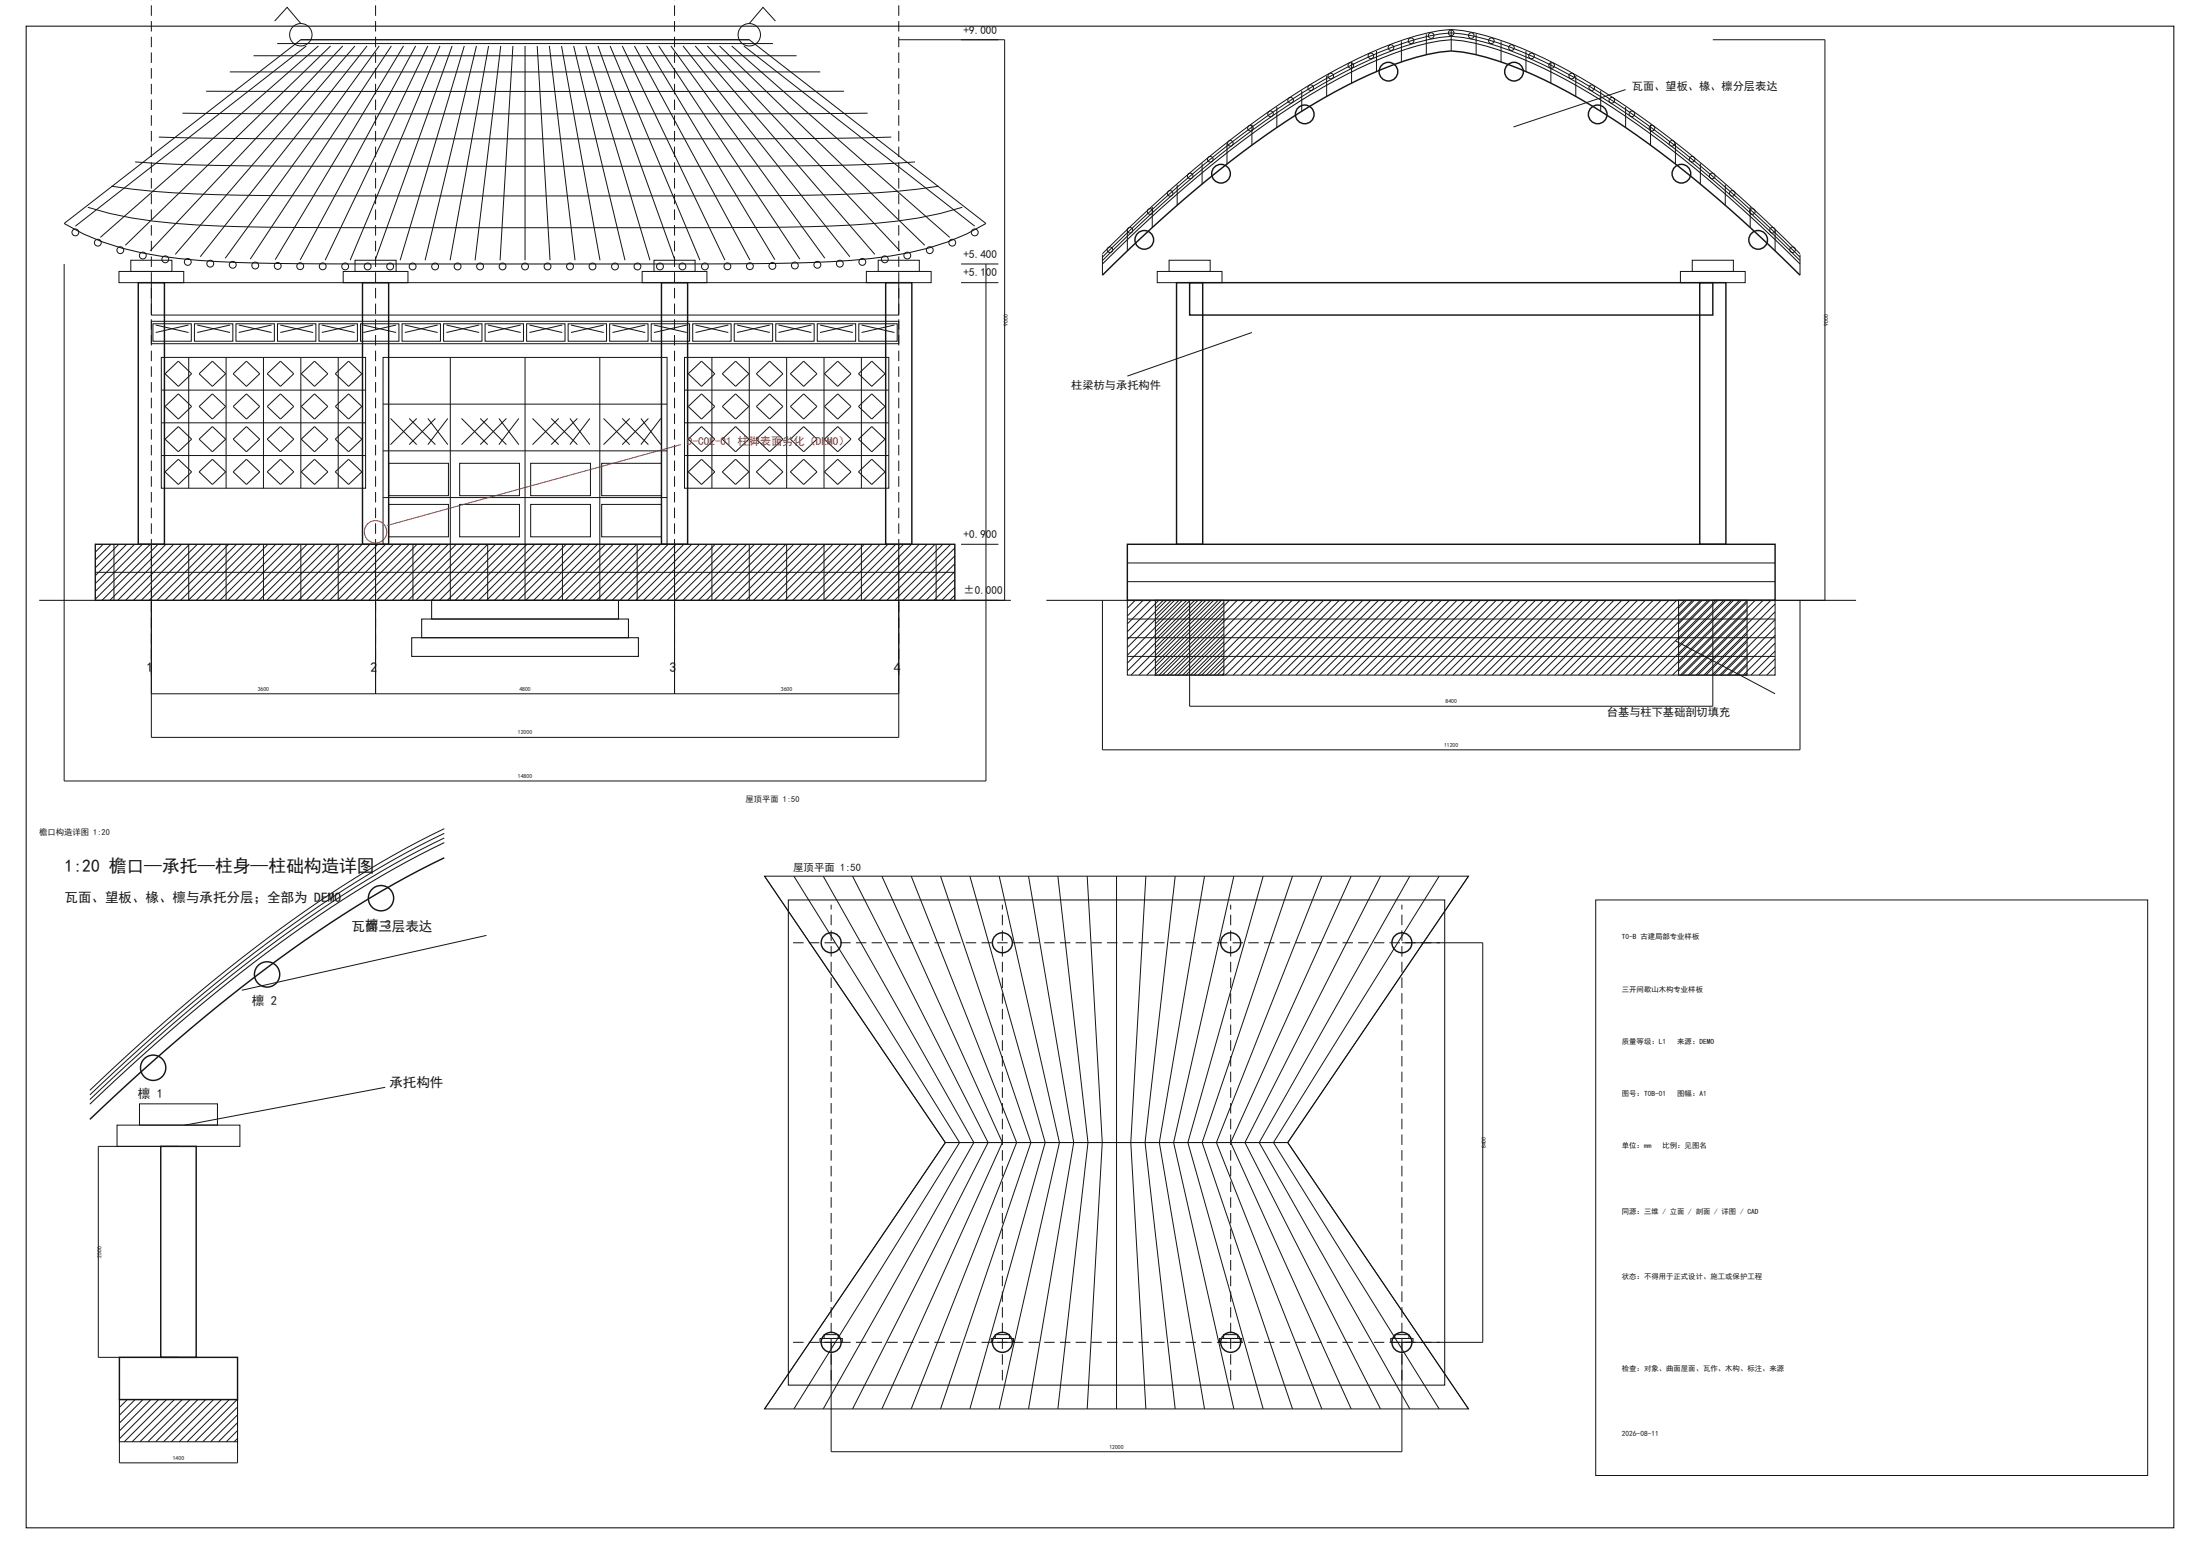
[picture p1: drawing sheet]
<svg xmlns="http://www.w3.org/2000/svg" width="841mm" height="594mm" viewBox="0 0 841 594" stroke-linecap="round" stroke-linejoin="round" font-family="sans-serif">
<path d="M10 10h821v574h-821z" fill="none" stroke="#000" stroke-width=".38"/>
<path d="M115 15.2h171.4M24.5 85.4a104 104 0 0 0 44.1 13.4 676.1 676.1 0 0 0 66 2.1h124.8a1082.4 1082.4 0 0 0 66.1-1.4 124.7 124.7 0 0 0 44.1-10.1l7.3-4M421.4 100.9a456 456 0 0 1 75.6-62.3 178.1 178.1 0 0 1 44.4-21l4.5-1.1a31.3 31.3 0 0 1 17.8 0 164.6 164.6 0 0 1 48.8 22.1 448.1 448.1 0 0 1 75.6 62.3M36.4 208h328.6v21.5h-328.6zM15 229.5h371.4M161.2 236.6h79v7.2h-79zM165 229.5h71.4v7.1h-71.4zM400 229.5h309.5M157.4 243.8h86.6v7.1h-86.6zM169.8 322.1a447.9 447.9 0 0 0-87.1 57.1 800.9 800.9 0 0 0-48.3 42.9M301.4 344h250.9v185.5h-250.9z" fill="none" stroke="#141414" stroke-width=".4"/>
<g fill="none" stroke="#141414" stroke-width=".38">
<path d="M105 8l4.8-5.2 5.2 6.2M106 16.7h189.5M117.1 17.6l-88.3 68.9M121.7 17.6l-83.3 73.1M126.4 17.6l-78.5 76.2M131 17.6l-73.5 78.2M135.7 17.6l-68.7 79.6M140.3 17.6l-63.7 80.5M145 17.6l-58.9 81.1M149.6 17.6l-53.9 81.5M154.3 17.6l-49.1 81.7M158.9 17.6l-44.1 81.8"/>
<path d="M163.5 17.6l-39.2 81.8M168.2 17.6l-34.3 81.9M172.8 17.6l-29.4 81.9M177.5 17.6l-24.5 81.9M182.1 17.6l-19.6 81.9M186.8 17.6l-14.7 81.9M191.4 17.6l-9.8 81.9M196.1 17.6l-4.9 81.9M200.7 17.6v81.9M205.4 17.6l4.9 81.9M210 17.6l9.8 81.9M214.7 17.6l14.7 81.9"/>
<path d="M219.3 17.6l19.6 81.9M223.9 17.6l24.6 81.9M228.6 17.6l29.4 81.9M233.2 17.6l34.4 81.9M237.9 17.6l39.2 81.8M242.5 17.6l44.2 81.8M247.2 17.6l49 81.7M251.8 17.6l54 81.5M256.5 17.6l58.8 81.1M261.1 17.6l63.8 80.5M265.8 17.6l68.6 79.6M270.4 17.6l73.6 78.2"/>
<path d="M275.1 17.6l78.4 76.2M279.7 17.6l83.4 73.1M284.3 17.6l88.3 68.9M296.4 8l-4.7-5.2-5.3 6.2M343.6 15.2h40.4v214.3h-40.4M526.2 19.5v7.8M535.7 15.8v7.9M545.2 13.1v7.8M554.8 11.6v7.9M564.3 13.1v7.8M573.8 15.8v7.9M583.3 19.5v7.8"/>
<path d="M654.8 15.2h42.8v214.3h-42.8v40.5h-200v-40.5M78.8 34.9h243.8M87.9 27.5h225.7M96.9 21.3h207.6M497.6 34.7v7.8M507.1 29v7.9M516.7 23.9v7.9M592.9 23.9v7.9M602.4 29v7.9M611.9 34.7v7.8M621.4 34.2l-42.8 14.3M60.7 52.4l35 .6 70 .1 133-.1 42-.6"/>
<path d="M69.8 43.3l85.1 .2 176.8-.2M469 54.8v7.9M478.6 47.6v7.9M488.1 40.9v7.8M621.4 40.9v7.8M631 47.6v7.9M640.5 54.8v7.9M33.6 79.2a189.1 189.1 0 0 0 50.1 7.2l41.8 .6h133.7a1382.2 1382.2 0 0 0 66.9-1 175 175 0 0 0 41.8-6.8M42.6 71.2a445.5 445.5 0 0 0 63.3 3.6l158.1 .1a1103.3 1103.3 0 0 0 79-1.8l15.8-1.9M51.7 61.9a1224.5 1224.5 0 0 0 81.9 1.6h149.1a1057.2 1057.2 0 0 0 67.1-1.6M440.5 79.1v7.9M450 70.6v7.9"/>
<path d="M459.5 62.5v7.9M650 62.5v7.9M659.5 70.6v7.9M669 79.1v7.9M24.5 85.4l90.5-70.2h171.4l90.5 70.2M50 99.5h15.7v4.3h-15.7zM135.7 99.5h15.7v4.3h-15.7zM250 99.5h15.7v4.3h-15.7zM335.7 99.5h15.7v4.3h-15.7zM421.4 99.6a456 456 0 0 1 75.6-62.3 178.1 178.1 0 0 1 44.4-21l4.5-1.1a31.3 31.3 0 0 1 17.8 0 164.6 164.6 0 0 1 48.8 22.1 448.1 448.1 0 0 1 75.6 62.3M421.4 98.3a456 456 0 0 1 75.6-62.3 178.1 178.1 0 0 1 44.4-21l4.5-1.1a31.3 31.3 0 0 1 17.8 0 164.6 164.6 0 0 1 48.8 22.1 448.1 448.1 0 0 1 75.6 62.3M421.4 97a456 456 0 0 1 75.6-62.3 178.1 178.1 0 0 1 44.4-21l4.5-1.1a31.3 31.3 0 0 1 17.8 0 164.6 164.6 0 0 1 48.8 22.1 448.1 448.1 0 0 1 75.6 62.3"/>
<path d="M421.4 97.3v7.9M431 88v7.9M446.9 99.5h15.7v4.3h-15.7zM646.9 99.5h15.7v4.3h-15.7zM678.6 88v7.9M688.1 97.3v7.9M24.5 100.9v197.6h352.4v-197.6M45.5 103.8h24.7v4.2h-24.7zM57.9 108h285.7v12.4h-285.7zM131.2 103.8h24.8v4.2h-24.8zM245.5 103.8h24.7v4.2h-24.7zM331.2 103.8h24.8v4.2h-24.8z"/>
<path d="M367.4 108h14.3M367.4 100.9h14.3M442.4 103.8h24.7v4.2h-24.7zM642.4 103.8h24.7v4.2h-24.7zM57.9 122.8h285.7v8.6h-285.7zM58.5 123.8h14.6v6.6h-14.6zM59.5 124.2l12.6 2.9M61.7 136.6h78.1v50h-78.1zM72.1 124.2l-12.6 2.9M72.1 136.6v50M74.3 123.8h14.7v6.6h-14.7zM75.4 124.2l12.5 2.9"/>
<path d="M86.4 136.6v50M87.9 124.2l-12.5 2.9M90.2 123.8h14.7v6.6h-14.7zM91.3 124.2l12.5 2.9M100.7 136.6v50M103.8 124.2l-12.5 2.9M106.1 123.8h14.7v6.6h-14.7zM107.1 124.2l12.6 2.9M115 136.6v50M119.7 124.2l-12.6 2.9M121.9 123.8h14.7v6.6h-14.7zM123 124.2l12.6 2.9"/>
<path d="M129.3 136.6v50M135.6 124.2l-12.6 2.9M137.8 123.8h14.7v6.6h-14.7zM138.9 124.2l12.5 2.9M146.4 136.6h108.6v71.4h-108.6zM151.4 124.2l-12.5 2.9M153.7 123.8h14.7v6.6h-14.7zM154.8 124.2l12.5 2.9M167.3 124.2l-12.5 2.9M169.6 123.8h14.6v6.6h-14.6zM170.6 124.2l12.6 2.9M172.1 136.6v92.9"/>
<path d="M183.2 124.2l-12.6 2.9M185.4 123.8h14.7v6.6h-14.7zM186.5 124.2l12.5 2.9M199 124.2l-12.5 2.9M200.7 136.6v92.9M201.3 123.8h14.7v6.6h-14.7zM202.4 124.2l12.5 2.9M214.9 124.2l-12.5 2.9M217.2 123.8h14.7v6.6h-14.7zM218.3 124.2l12.5 2.9M229.3 136.6v92.9M230.8 124.2l-12.5 2.9"/>
<path d="M233.1 123.8h14.6v6.6h-14.6zM234.1 124.2l12.6 2.9M246.7 124.2l-12.6 2.9M248.9 123.8h14.7v6.6h-14.7zM250 124.2l12.5 2.9M261.7 136.6h78.1v50h-78.1zM262.5 124.2l-12.5 2.9M264.8 123.8h14.7v6.6h-14.7zM265.9 124.2l12.5 2.9M272.1 136.6v50M278.4 124.2l-12.5 2.9M280.7 123.8h14.7v6.6h-14.7z"/>
<path d="M281.7 124.2l12.6 2.9M286.4 136.6v50M294.3 124.2l-12.6 2.9M296.5 123.8h14.7v6.6h-14.7zM297.6 124.2l12.6 2.9M300.7 136.6v50M310.2 124.2l-12.6 2.9M312.4 123.8h14.7v6.6h-14.7zM313.5 124.2l12.5 2.9M315 136.6v50M326 124.2l-12.5 2.9M328.3 123.8h14.7v6.6h-14.7z"/>
<path d="M329.3 136.6v50M329.4 124.2l12.5 2.9M341.9 124.2l-12.5 2.9M478.6 127.1l-47.6 16.7M61.7 149.1h78.1M63.1 155.4l5.1-4.9 5.1 4.9-5.1 4.8zM63.1 142.9l5.1-4.9 5.1 4.9-5.1 4.8zM76.1 155.4l5.1-4.9 5.1 4.9-5.1 4.8zM76.1 142.9l5.1-4.9 5.1 4.9-5.1 4.8zM89.1 155.4l5.1-4.9 5.1 4.9-5.1 4.8zM89.1 142.9l5.1-4.9 5.1 4.9-5.1 4.8zM102.1 155.4l5.1-4.9 5.1 4.9-5.1 4.8z"/>
<path d="M102.1 142.9l5.1-4.9 5.1 4.9-5.1 4.8zM115.2 155.4l5-4.9 5.1 4.9-5.1 4.8zM115.2 142.9l5-4.9 5.1 4.9-5.1 4.8zM128.2 155.4l5.1-4.9 5 4.9-5 4.8zM128.2 142.9l5.1-4.9 5 4.9-5 4.8zM146.4 154.5h108.6M149.3 160l10 10M156.4 160l10 10M159.3 160l-10 10M163.6 160l7.6 10M166.4 160l-10 10M171.2 160l-7.6 10"/>
<path d="M176.4 160l10 10M183.6 160l10 10M186.4 160l-10 10M190.7 160l7.6 10M193.6 160l-10 10M198.3 160l-7.6 10M203.6 160l10 10M210.7 160l10 10M213.6 160l-10 10M217.9 160l7.6 10M220.7 160l-10 10M225.5 160l-7.6 10"/>
<path d="M230.7 160l10 10M237.9 160l10 10M240.7 160l-10 10M245 160l7.6 10M247.9 160l-10 10M252.6 160l-7.6 10M261.7 149.1h78.1M263.1 155.4l5.1-4.9 5.1 4.9-5.1 4.8zM263.1 142.9l5.1-4.9 5.1 4.9-5.1 4.8zM276.1 155.4l5.1-4.9 5.1 4.9-5.1 4.8zM276.1 142.9l5.1-4.9 5.1 4.9-5.1 4.8zM289.1 155.4l5.1-4.9 5.1 4.9-5.1 4.8z"/>
<path d="M289.1 142.9l5.1-4.9 5.1 4.9-5.1 4.8zM302.1 155.4l5.1-4.9 5.1 4.9-5.1 4.8zM302.1 142.9l5.1-4.9 5.1 4.9-5.1 4.8zM315.2 155.4l5-4.9 5.1 4.9-5.1 4.8zM315.2 142.9l5-4.9 5.1 4.9-5.1 4.8zM328.2 155.4l5.1-4.9 5 4.9-5 4.8zM328.2 142.9l5.1-4.9 5 4.9-5 4.8zM61.7 174.1h78.1M61.7 161.6h78.1M63.1 167.9l5.1-4.9 5.1 4.9-5.1 4.8zM76.1 167.9l5.1-4.9 5.1 4.9-5.1 4.8zM89.1 167.9l5.1-4.9 5.1 4.9-5.1 4.8z"/>
<path d="M102.1 167.9l5.1-4.9 5.1 4.9-5.1 4.8zM115.2 167.9l5-4.9 5.1 4.9-5.1 4.8zM128.2 167.9l5.1-4.9 5 4.9-5 4.8zM146.4 172.3h108.6M148.6 177.1h22.8v12.4h-22.8zM175.7 177.1h22.9v12.4h-22.9zM202.9 177.1h22.8v12.4h-22.8zM230 177.1h22.9v12.4h-22.9zM261.7 174.1h78.1M261.7 161.6h78.1M263.1 167.9l5.1-4.9 5.1 4.9-5.1 4.8zM276.1 167.9l5.1-4.9 5.1 4.9-5.1 4.8z"/>
<path d="M289.1 167.9l5.1-4.9 5.1 4.9-5.1 4.8zM302.1 167.9l5.1-4.9 5.1 4.9-5.1 4.8zM315.2 167.9l5-4.9 5.1 4.9-5.1 4.8zM328.2 167.9l5.1-4.9 5 4.9-5 4.8zM63.1 180.4l5.1-4.9 5.1 4.9-5.1 4.8zM76.1 180.4l5.1-4.9 5.1 4.9-5.1 4.8zM89.1 180.4l5.1-4.9 5.1 4.9-5.1 4.8zM102.1 180.4l5.1-4.9 5.1 4.9-5.1 4.8zM115.2 180.4l5-4.9 5.1 4.9-5.1 4.8zM128.2 180.4l5.1-4.9 5 4.9-5 4.8zM146.4 190.2h108.6M148.6 192.8h22.8v12.4h-22.8z"/>
<path d="M175.7 192.8h22.9v12.4h-22.9zM202.9 192.8h22.8v12.4h-22.8zM230 192.8h22.9v12.4h-22.9zM263.1 180.4l5.1-4.9 5.1 4.9-5.1 4.8zM276.1 180.4l5.1-4.9 5.1 4.9-5.1 4.8zM289.1 180.4l5.1-4.9 5.1 4.9-5.1 4.8zM302.1 180.4l5.1-4.9 5.1 4.9-5.1 4.8zM315.2 180.4l5-4.9 5.1 4.9-5.1 4.8zM328.2 180.4l5.1-4.9 5 4.9-5 4.8zM36.4 208h328.6v21.5h-328.6zM36.4 208h.1M36.4 218.8h328.6"/>
<path d="M39.4 208l-3 3M42.4 208l-6 6M43.6 208v21.5M45.4 208l-9 9M48.4 208l-12 12M51.4 208l-15 15M54.4 208l-18 18M57.4 208l-21 21M57.9 208v73.9h285.7v-73.9M60.4 208l-21.4 21.5M63.4 208l-21.4 21.5M66.4 208l-21.4 21.5"/>
<path d="M69.4 208l-21.4 21.5M72.1 208v21.5M72.4 208l-21.4 21.5M75.4 208l-21.4 21.5M78.4 208l-21.4 21.5M81.4 208l-21.4 21.5M84.4 208l-21.4 21.5M86.4 208v21.5M87.4 208l-21.4 21.5M90.4 208l-21.4 21.5M93.4 208l-21.4 21.5M96.4 208l-21.4 21.5"/>
<path d="M99.4 208l-21.4 21.5M100.7 208v21.5M102.4 208l-21.4 21.5M105.4 208l-21.4 21.5M108.4 208l-21.4 21.5M111.4 208l-21.4 21.5M114.4 208l-21.4 21.5M115 208v21.5M117.4 208l-21.4 21.5M120.4 208l-21.4 21.5M123.4 208l-21.4 21.5M126.4 208l-21.4 21.5"/>
<path d="M129.3 208v21.5M129.4 208l-21.4 21.5M132.4 208l-21.4 21.5M135.4 208l-21.4 21.5M138.4 208l-21.4 21.5M141.4 208l-21.4 21.5M143.6 208v57.2M144.4 208l-21.4 21.5M147.4 208l-21.4 21.5M150.4 208l-21.4 21.5M153.4 208l-21.4 21.5M156.4 208l-21.4 21.5"/>
<path d="M157.9 208v21.5M159.4 208l-21.4 21.5M162.4 208l-21.4 21.5M165.4 208l-21.4 21.5M168.4 208l-21.4 21.5M171.4 208l-21.4 21.5M174.4 208l-21.4 21.5M177.4 208l-21.4 21.5M180.4 208l-21.4 21.5M183.4 208l-21.4 21.5M189.4 208l-21.4 21.5M192.4 208l-21.4 21.5"/>
<path d="M195.4 208l-21.4 21.5M198.4 208l-21.4 21.5M201.4 208l-21.4 21.5M204.4 208l-21.4 21.5M207.4 208l-21.4 21.5M210.4 208l-21.4 21.5M213.4 208l-21.4 21.5M215 208v21.5M216.4 208l-21.4 21.5M219.4 208l-21.4 21.5M222.4 208l-21.4 21.5M225.4 208l-21.4 21.5"/>
<path d="M228.4 208l-21.4 21.5M231.4 208l-21.4 21.5M234.4 208l-21.4 21.5M237.4 208l-21.4 21.5M240.4 208l-21.4 21.5M243.4 208l-21.4 21.5M243.6 208v21.5M246.4 208l-21.4 21.5M249.4 208l-21.4 21.5M252.4 208l-21.4 21.5M255.4 208l-21.4 21.5M257.9 208v57.2"/>
<path d="M258.4 208l-21.4 21.5M261.4 208l-21.4 21.5M264.4 208l-21.4 21.5M267.4 208l-21.4 21.5M270.4 208l-21.4 21.5M272.1 208v21.5M273.4 208l-21.4 21.5M276.4 208l-21.4 21.5M279.4 208l-21.4 21.5M282.4 208l-21.4 21.5M285.4 208l-21.4 21.5M286.4 208v21.5"/>
<path d="M288.4 208l-21.4 21.5M291.4 208l-21.4 21.5M294.4 208l-21.4 21.5M297.4 208l-21.4 21.5M300.4 208l-21.4 21.5M300.7 208v21.5M303.4 208l-21.4 21.5M306.4 208l-21.4 21.5M309.4 208l-21.4 21.5M312.4 208l-21.4 21.5M315 208v21.5l21.4-21.5M315.4 208l-21.4 21.5"/>
<path d="M318.4 208l-21.4 21.5M321.4 208l-21.4 21.5M324.4 208l-21.4 21.5M327.4 208l-21.4 21.5M329.3 208v21.5M330.4 208l-21.4 21.5M333.4 208l-21.4 21.5M339.4 208l-21.4 21.5M342.4 208l-21.4 21.5M345.4 208l-21.4 21.5M348.4 208l-21.4 21.5M351.4 208l-21.4 21.5"/>
<path d="M354.4 208l-21.4 21.5M357.4 208l-21.4 21.5M357.9 208v21.5M360.4 208l-21.4 21.5M363.4 208l-21.4 21.5M365 209.5l-20 20M365 212.5l-17 17M365 215.5l-14 14M365 218.5l-11 11M367.4 208h14.3M431 215.2h247.6M165 229.5l21.4-21.5v21.5"/>
<path d="M365 221.5l-8 8M365 224.5l-5 5M365 227.5l-2 2M421.4 229.5v57.1h266.7v-57.1M431 229.5h247.6v28.5h-247.6zM431 229.5h.1M431 236.6h247.6M431 222.3h247.6M434 229.5l-3 3M437 229.5l-6 6M440 229.5l-9 9M441.7 229.5h26.2v28.5h-26.2z"/>
<path d="M441.7 229.5h.1M443 229.5l-12 12M444.7 229.5l-3 3M446 229.5l-15 15M447.7 229.5l-6 6M449 229.5l-18 18M450.7 229.5l-9 9M452 229.5l-21 21M453.7 229.5l-12 12M455 229.5l-24 24M456.7 229.5l-15 15M458 229.5l-27 27"/>
<path d="M459.7 229.5l-18 18M461 229.5l-28.6 28.5M462.7 229.5l-21 21M464 229.5l-28.6 28.5M465.7 229.5l-24 24M467 229.5l-28.6 28.5M467.9 230.3l-26.2 26.2M467.9 233.3l-24.8 24.7M467.9 236.3l-21.8 21.7M467.9 239.3l-18.8 18.7M470 229.5l-28.6 28.5M473 229.5l-28.6 28.5"/>
<path d="M476 229.5l-28.6 28.5M479 229.5l-28.6 28.5M482 229.5l-28.6 28.5M485 229.5l-28.6 28.5M488 229.5l-28.6 28.5M491 229.5l-28.6 28.5M494 229.5l-28.6 28.5M497 229.5l-28.6 28.5M500 229.5l-28.6 28.5M503 229.5l-28.6 28.5M506 229.5l-28.6 28.5M509 229.5l-28.6 28.5"/>
<path d="M512 229.5l-28.6 28.5M515 229.5l-28.6 28.5M518 229.5l-28.6 28.5M521 229.5l-28.6 28.5M524 229.5l-28.6 28.5M527 229.5l-28.6 28.5M530 229.5l-28.6 28.5M533 229.5l-28.6 28.5M536 229.5l-28.6 28.5M539 229.5l-28.6 28.5M542 229.5l-28.6 28.5M545 229.5l-28.6 28.5"/>
<path d="M548 229.5l-28.6 28.5M551 229.5l-28.6 28.5M554 229.5l-28.6 28.5M557 229.5l-28.6 28.5M560 229.5l-28.6 28.5M563 229.5l-28.6 28.5M566 229.5l-28.6 28.5M569 229.5l-28.6 28.5M572 229.5l-28.6 28.5M575 229.5l-28.6 28.5M578 229.5l-28.6 28.5M581 229.5l-28.6 28.5"/>
<path d="M584 229.5l-28.6 28.5M587 229.5l-28.6 28.5M590 229.5l-28.6 28.5M593 229.5l-28.6 28.5M596 229.5l-28.6 28.5M599 229.5l-28.6 28.5M602 229.5l-28.6 28.5M605 229.5l-28.6 28.5M608 229.5l-28.6 28.5M611 229.5l-28.6 28.5M614 229.5l-28.6 28.5M617 229.5l-28.6 28.5"/>
<path d="M620 229.5l-28.6 28.5M623 229.5l-28.6 28.5M626 229.5l-28.6 28.5M629 229.5l-28.6 28.5M632 229.5l-28.6 28.5M635 229.5l-28.6 28.5M638 229.5l-28.6 28.5M641 229.5l-28.6 28.5M641.7 229.5h26.2v28.5h-26.2zM641.7 229.5h.1M644 229.5l-28.6 28.5M644.7 229.5l-3 3"/>
<path d="M647 229.5l-28.6 28.5M647.7 229.5l-6 6M650 229.5l-28.6 28.5M650.7 229.5l-9 9M653 229.5l-28.6 28.5M653.7 229.5l-12 12M656 229.5l-28.6 28.5M656.7 229.5l-15 15M659 229.5l-28.6 28.5M659.7 229.5l-18 18M662 229.5l-28.6 28.5M662.7 229.5l-21 21"/>
<path d="M665 229.5l-28.6 28.5M665.7 229.5l-24 24M667.9 230.3l-26.2 26.2M667.9 233.3l-24.8 24.7M667.9 236.3l-21.8 21.7M667.9 239.3l-18.8 18.7M668 229.5l-28.6 28.5M671 229.5l-28.6 28.5M674 229.5l-28.6 28.5M677 229.5l-28.6 28.5M678.6 230.9l-27.2 27.1M678.6 233.9l-24.2 24.1"/>
<path d="M678.6 236.9l-21.2 21.1M678.6 239.9l-18.2 18.1M431 250.9h247.6M431 243.8h247.6M467.9 242.3l-15.8 15.7M467.9 245.3l-12.8 12.7M467.9 248.3l-9.8 9.7M467.9 251.3l-6.8 6.7M467.9 254.3l-3.8 3.7M467.9 257.3l-.8 .7M640.5 245l38.1 20.2M667.9 242.3l-15.8 15.7"/>
<path d="M667.9 245.3l-12.8 12.7M667.9 248.3l-9.8 9.7M667.9 251.3l-6.8 6.7M667.9 254.3l-3.8 3.7M667.9 257.3l-.8 .7M678.6 242.9l-15.2 15.1M678.6 245.9l-12.2 12.1M678.6 248.9l-9.2 9.1M678.6 251.9l-6.2 6.1M678.6 254.9l-3.2 3.1M678.6 257.9l-.2 .1M57.9 265.2h285.7"/>
<path d="M169.8 318.5a447.9 447.9 0 0 0-87.1 57.1 800.9 800.9 0 0 0-48.3 42.9M169.8 316.8a447.9 447.9 0 0 0-87.1 57.1 800.9 800.9 0 0 0-48.3 42.8M169.8 320.3a447.9 447.9 0 0 0-87.1 57.1 800.9 800.9 0 0 0-48.3 42.9M292.3 334.9h269.1l-69.1 101.8h-130.9zM292.3 334.9l69.1 101.8-69.1 101.8M303.5 334.9l63.3 101.8-63.3 101.8M314.7 334.9l57.6 101.8-57.6 101.8M325.9 334.9l51.8 101.8-51.8 101.8M337.1 334.9l46.1 101.8-46.1 101.8M348.3 334.9l40.3 101.8-40.3 101.8M359.5 334.9l34.6 101.8-34.6 101.8M370.8 334.9l28.7 101.8-28.7 101.8"/>
<path d="M382 334.9l23 101.8-23 101.8M393.2 334.9l17.3 101.8-17.3 101.8M404.4 334.9l11.5 101.8-11.5 101.8M415.6 334.9l5.8 101.8-5.8 101.8M426.8 334.9v203.6M438 334.9l-5.7 101.8 5.7 101.8M449.2 334.9l-11.5 101.8 11.5 101.8M460.5 334.9l-17.3 101.8 17.3 101.8M471.7 334.9l-23.1 101.8 23.1 101.8M482.9 334.9l-28.8 101.8 28.8 101.8M494.1 334.9l-34.6 101.8 34.6 101.8M505.3 334.9l-40.3 101.8 40.3 101.8"/>
<path d="M516.5 334.9l-46 101.8 46 101.8M527.7 334.9l-51.8 101.8 51.8 101.8M538.9 334.9l-57.5 101.8 57.5 101.8M550.2 334.9l-63.4 101.8 63.4 101.8M561.4 334.9l-69.1 101.8 69.1 101.8M186 357.5l-93.6 21M610 344h211v220h-211zM535.9 360.4h30.9v152.7h-30.9v41.8h-218.2v-41.8M147.3 415.6l-76.8 14.5M44.7 430.1h47v8.1h-47zM53.3 421.9h29.8v8.2h-29.8zM68.2 438.2h-30.6v80.6h30.6"/>
<path d="M361.4 436.7h130.9l69.1 101.8h-269.1zM313.5 511.6h8.5v1.5h-8.5zM315 510.1h5.4v1.5h-5.4zM378.9 511.6h8.5v1.5h-8.5zM380.5 510.1h5.4v1.5h-5.4zM466.2 511.6h8.5v1.5h-8.5zM467.8 510.1h5.4v1.5h-5.4zM531.7 511.6h8.5v1.5h-8.5zM533.2 510.1h5.4v1.5h-5.4zM45.6 535h45.2v16.1h-45.2zM45.6 535h.1M45.6 535v24.2h45.2v-24.2"/>
<path d="M48.6 535l-3 3M51.6 535l-6 6M54.6 535l-9 9M57.6 535l-12 12M60.6 535l-15 15M63.6 535l-16.1 16.1M66.6 535l-16.1 16.1M69.6 535l-16.1 16.1M72.6 535l-16.1 16.1M75.6 535l-16.1 16.1M78.6 535l-16.1 16.1M81.6 535l-16.1 16.1"/>
<path d="M84.6 535l-16.1 16.1M87.6 535l-16.1 16.1M90.6 535l-16.1 16.1M90.8 537.8l-13.3 13.3M90.8 540.8l-10.3 10.3M90.8 543.8l-7.3 7.3M90.8 546.8l-4.3 4.3M90.8 549.8l-1.3 1.3"/>
<circle cx="115" cy="13.3" r="4.3"/>
<circle cx="286.4" cy="13.3" r="4.3"/>
<circle cx="531.7" cy="18.2" r="1.07"/>
<circle cx="539.4" cy="15.6" r="1.07"/>
<circle cx="547.1" cy="13.6" r="1.07"/>
<circle cx="554.8" cy="12.6" r="1.07"/>
<circle cx="562.4" cy="13.6" r="1.07"/>
<circle cx="570.1" cy="15.6" r="1.07"/>
<circle cx="577.8" cy="18.2" r="1.07"/>
<circle cx="493.4" cy="38.3" r="1.07"/>
<circle cx="501" cy="33.5" r="1.07"/>
<circle cx="508.7" cy="29.1" r="1.07"/>
<circle cx="516.4" cy="25" r="1.07"/>
<circle cx="524.1" cy="21.4" r="1.07"/>
<circle cx="585.5" cy="21.4" r="1.07"/>
<circle cx="593.1" cy="25" r="1.07"/>
<circle cx="600.8" cy="29.1" r="1.07"/>
<circle cx="608.5" cy="33.5" r="1.07"/>
<circle cx="616.2" cy="38.3" r="1.07"/>
<circle cx="470.3" cy="54.8" r="1.07"/>
<circle cx="478" cy="49" r="1.07"/>
<circle cx="485.7" cy="43.5" r="1.07"/>
<circle cx="623.8" cy="43.5" r="1.07"/>
<circle cx="631.5" cy="49" r="1.07"/>
<circle cx="639.2" cy="54.8" r="1.07"/>
<circle cx="447.3" cy="73.9" r="1.07"/>
<circle cx="455" cy="67.3" r="1.07"/>
<circle cx="462.7" cy="60.9" r="1.07"/>
<circle cx="646.9" cy="60.9" r="1.07"/>
<circle cx="654.5" cy="67.3" r="1.07"/>
<circle cx="662.2" cy="73.9" r="1.07"/>
<circle cx="28.8" cy="88.8" r="1.31"/>
<circle cx="37.4" cy="92.8" r="1.31"/>
<circle cx="46" cy="95.6" r="1.31"/>
<circle cx="54.6" cy="97.7" r="1.31"/>
<circle cx="63.2" cy="99.1" r="1.31"/>
<circle cx="338.2" cy="99.1" r="1.31"/>
<circle cx="346.8" cy="97.7" r="1.31"/>
<circle cx="355.4" cy="95.6" r="1.31"/>
<circle cx="364" cy="92.8" r="1.31"/>
<circle cx="372.6" cy="88.8" r="1.31"/>
<circle cx="424.3" cy="95.5" r="1.07"/>
<circle cx="432" cy="88" r="1.07"/>
<circle cx="439.6" cy="80.8" r="1.07"/>
<circle cx="669.9" cy="80.8" r="1.07"/>
<circle cx="677.6" cy="88" r="1.07"/>
<circle cx="685.2" cy="95.5" r="1.07"/>
<circle cx="71.8" cy="100.1" r="1.31"/>
<circle cx="80.4" cy="100.8" r="1.31"/>
<circle cx="89" cy="101.2" r="1.31"/>
<circle cx="97.6" cy="101.5" r="1.31"/>
<circle cx="106.2" cy="101.7" r="1.31"/>
<circle cx="114.8" cy="101.8" r="1.31"/>
<circle cx="123.4" cy="101.8" r="1.31"/>
<circle cx="132" cy="101.8" r="1.31"/>
<circle cx="140.5" cy="101.8" r="1.31"/>
<circle cx="149.1" cy="101.9" r="1.31"/>
<circle cx="157.7" cy="101.9" r="1.31"/>
<circle cx="166.3" cy="101.9" r="1.31"/>
<circle cx="174.9" cy="101.9" r="1.31"/>
<circle cx="183.5" cy="101.9" r="1.31"/>
<circle cx="192.1" cy="101.9" r="1.31"/>
<circle cx="200.7" cy="101.9" r="1.31"/>
<circle cx="209.3" cy="101.9" r="1.31"/>
<circle cx="217.9" cy="101.9" r="1.31"/>
<circle cx="226.5" cy="101.9" r="1.31"/>
<circle cx="235.1" cy="101.9" r="1.31"/>
<circle cx="243.7" cy="101.9" r="1.31"/>
<circle cx="252.3" cy="101.9" r="1.31"/>
<circle cx="260.9" cy="101.8" r="1.31"/>
<circle cx="269.5" cy="101.8" r="1.31"/>
<circle cx="278.1" cy="101.8" r="1.31"/>
<circle cx="286.7" cy="101.8" r="1.31"/>
<circle cx="295.3" cy="101.7" r="1.31"/>
<circle cx="303.9" cy="101.5" r="1.31"/>
<circle cx="312.5" cy="101.2" r="1.31"/>
<circle cx="321" cy="100.8" r="1.31"/>
<circle cx="329.6" cy="100.1" r="1.31"/>
</g>
<g fill="none" stroke="#141414" stroke-width=".55">
<path d="M52.9 108h10v100h-10zM138.6 108h10v100h-10zM252.9 108h10v100h-10zM338.6 108h10v100h-10zM421.4 105.2a456 456 0 0 1 75.6-62.3 178.1 178.1 0 0 1 44.4-21l4.5-1.1a31.3 31.3 0 0 1 17.8 0 164.7 164.7 0 0 1 48.8 22.1 448.1 448.1 0 0 1 75.6 62.3M449.8 108h10v100h-10zM454.8 108h200v12.4h-200zM649.8 108h10v100h-10zM431 208h247.6v21.5h-247.6zM169.8 327.9a447.9 447.9 0 0 0-87.1 57.1 800.9 800.9 0 0 0-48.3 42.9M61.5 438.2h13.5v80.6h-13.5zM45.6 518.8h45.2v16.2h-45.2z"/>
<circle cx="530.8" cy="27.4" r="3.6"/>
<circle cx="578.8" cy="27.4" r="3.6"/>
<circle cx="498.8" cy="43.7" r="3.6"/>
<circle cx="610.8" cy="43.7" r="3.6"/>
<circle cx="466.8" cy="66.4" r="3.6"/>
<circle cx="642.8" cy="66.4" r="3.6"/>
<circle cx="437.4" cy="91.7" r="3.6"/>
<circle cx="672.1" cy="91.7" r="3.6"/>
<circle cx="145.6" cy="343.3" r="4.8"/>
<circle cx="102.1" cy="372.5" r="4.8"/>
<circle cx="317.7" cy="360.4" r="3.8"/>
<circle cx="383.2" cy="360.4" r="3.8"/>
<circle cx="470.5" cy="360.4" r="3.8"/>
<circle cx="535.9" cy="360.4" r="3.8"/>
<circle cx="58.5" cy="408.1" r="4.8"/>
<circle cx="317.7" cy="513.1" r="3.8"/>
<circle cx="383.2" cy="513.1" r="3.8"/>
<circle cx="470.5" cy="513.1" r="3.8"/>
<circle cx="535.9" cy="513.1" r="3.8"/>
</g>
<path d="M57.9 258v-258.1M143.6 258v-258.1M257.9 258v-258.1M343.6 258v-258.1M303.2 360.4h247.3M303.2 513.1h247.3M317.7 527.6v-181.8M383.2 527.6v-181.8M470.5 527.6v-181.8M535.9 527.6v-181.8" fill="none" stroke="#141414" stroke-width=".38" stroke-dasharray="4 2" stroke-linecap="butt"/>
<g fill="none" stroke="#ad1f1f" stroke-width=".38">
<path d="M260.2 170l-112.3 30.9"/>
<circle cx="143.6" cy="203.3" r="4.3"/>
</g>
<text font-size="6.8" fill="#141414" x="24.7" y="333.4">1:20 檐口—承托—柱身—柱础构造详图</text>
<g font-size="5.2" fill="#141414">
<text x="56" y="256.9">1</text>
<text x="141.7" y="256.9">2</text>
<text x="256" y="256.9">3</text>
<text x="341.7" y="256.9">4</text>
<text x="24.7" y="344.6">瓦面、望板、椽、檩与承托分层；全部为 DEMO</text>
<text x="134.4" y="355.9">瓦面三层表达</text>
<text x="148.9" y="415.6">承托构件</text>
</g>
<g font-size="4.8" fill="#141414">
<text x="139.8" y="354.9">檩 3</text>
<text x="96.3" y="384.1">檩 2</text>
<text x="52.7" y="419.8">檩 1</text>
</g>
<g font-size="4.3" fill="#141414">
<text x="368.3" y="12.8">+9.000</text>
<text x="623.8" y="34.2">瓦面、望板、椽、檩分层表达</text>
<text x="368.3" y="98.5">+5.400</text>
<text x="368.3" y="105.7">+5.100</text>
<text x="409.5" y="148.5">柱梁枋与承托构件</text>
<text x="368.3" y="205.7">+0.900</text>
<text x="368.3" y="227.1">±0.000</text>
<text x="614.3" y="273.5">台基与柱下基础剖切填充</text>
</g>
<text font-size="4.3" fill="#ad1f1f" x="262.6" y="170">D-COL-01 柱脚表面劣化（DEMO）</text>
<text font-size="4" fill="#141414" x="303.2" y="333.1">屋顶平面 1:50</text>
<g font-size="3.2" fill="#141414">
<text x="285" y="306.5">屋顶平面 1:50</text>
<text x="15" y="319.1">檐口构造详图 1:20</text>
</g>
<g font-size="2.8" fill="#141414">
<text x="620" y="359">T0-B 古建局部专业样板</text>
<text x="620" y="379">三开间歇山木构专业样板</text>
<text x="620" y="399">质量等级：L1</text>
<text x="641.2" y="399">来源：DEMO</text>
<text x="620" y="419">图号：T0B-01</text>
<text x="641.2" y="419">图幅：A1</text>
<text x="620" y="439">单位：mm</text>
<text x="635.5" y="439">比例：见图名</text>
<text x="620" y="464">同源：三维 / 立面 / 剖面 / 详图 / CAD</text>
<text x="620" y="489">状态：不得用于正式设计、施工或保护工程</text>
<text x="620" y="524">检查：对象、曲面屋面、瓦作、木构、标注、来源</text>
<text x="620" y="549">2026-08-11</text>
</g>
<g font-size="2.2" fill="#141414">
<text x="385.2" y="124.5" transform="rotate(-90 385.2 124.5)">9000</text>
<text x="698.8" y="124.5" transform="rotate(-90 698.8 124.5)">9000</text>
<text x="98.5" y="264">3600</text>
<text x="198.5" y="264">4800</text>
<text x="298.5" y="264">3600</text>
<text x="552.6" y="268.8">8400</text>
<text x="198" y="280.7">12000</text>
<text x="552" y="285.4">11200</text>
<text x="198" y="297.3">14800</text>
<text x="568" y="438.9" transform="rotate(-90 568 438.9)">8400</text>
<text x="38.8" y="480.7" transform="rotate(-90 38.8 480.7)">2500</text>
<text x="66" y="558">1400</text>
<text x="424.1" y="553.7">12000</text>
</g>
</svg>
